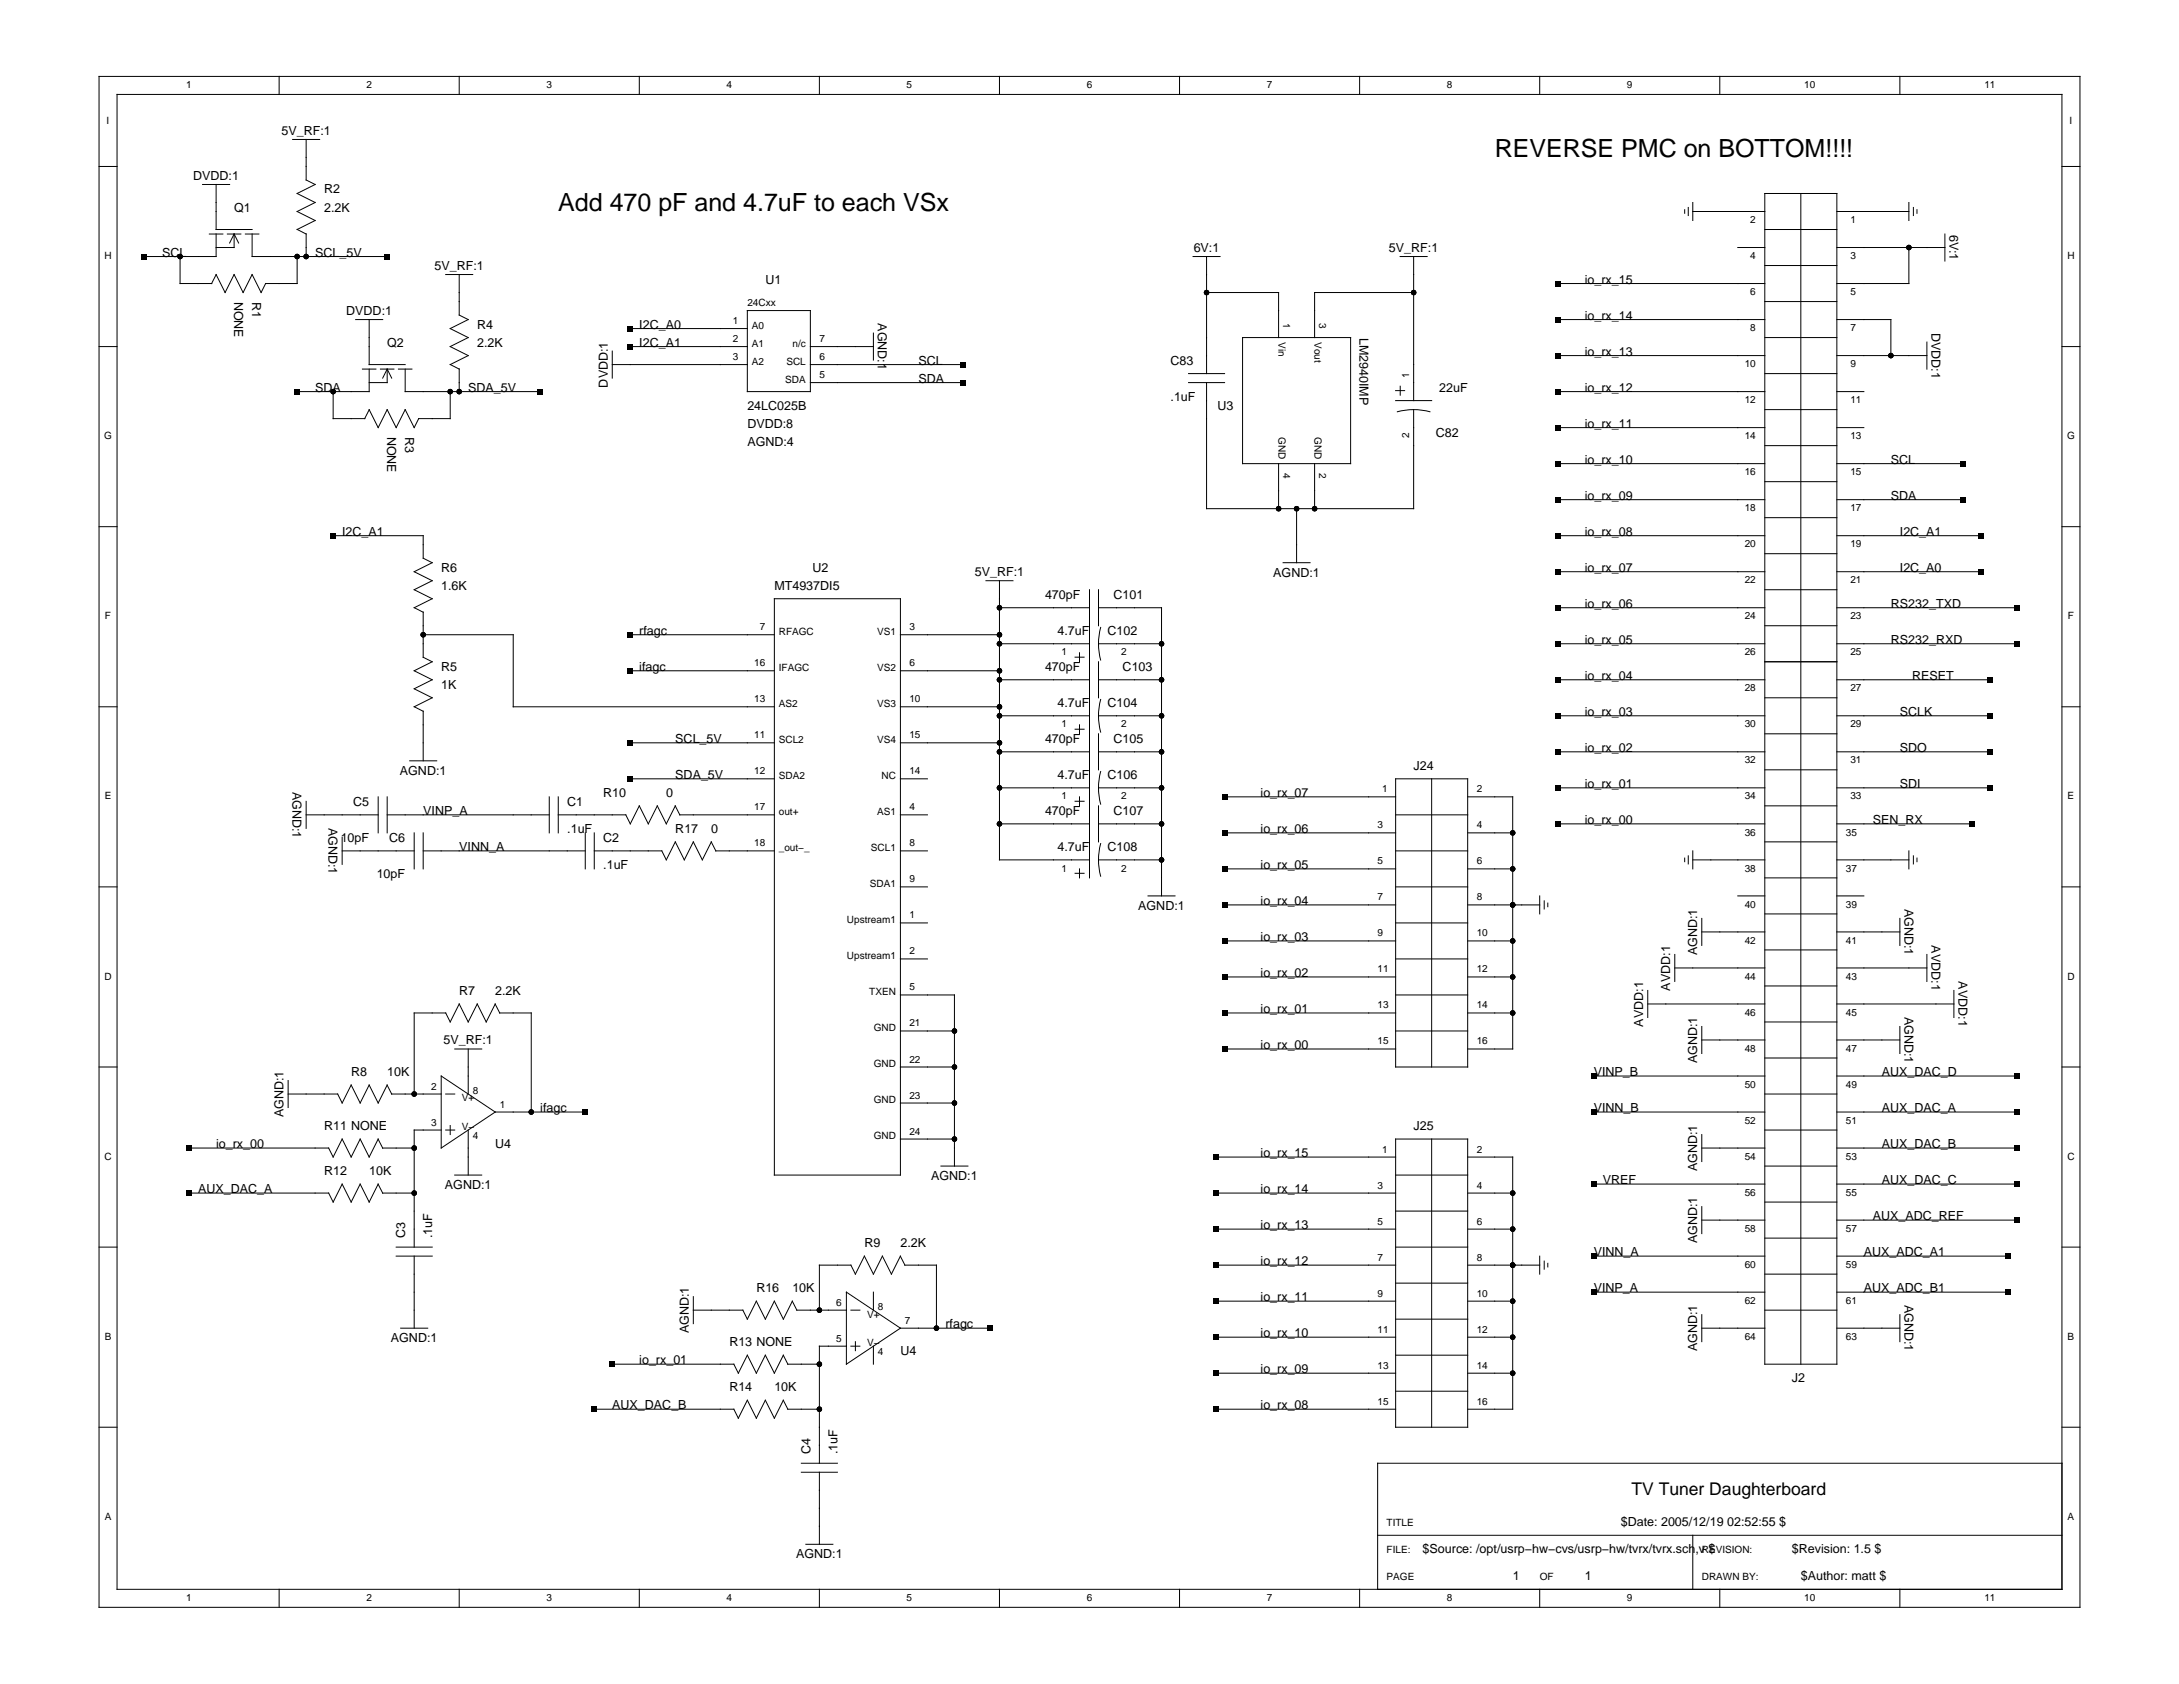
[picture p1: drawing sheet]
<svg xmlns="http://www.w3.org/2000/svg" width="279mm" height="216mm" viewBox="0 0 279 216" stroke-linecap="round" stroke-linejoin="round" font-family="sans-serif">
<g fill="none" stroke="#000" stroke-width=".13">
<path d="M12.7 9.8h254v196.3h-254zM15 12.1h249.4v191.7h-249.4zM35.8 9.8v2.3M37.5 17.9h3.5M39.3 17.9v5.2l1.1 .6-2.3 1.1 2.3 1.2-2.3 1.1 2.3 1.2-2.3 1.1 1.2 .6M58.9 9.8v2.3M82 9.8v2.3M105.1 9.8v2.3M128.2 9.8v2.3M151.2 9.8v2.3M174.3 9.8v2.3M197.4 9.8v2.3"/>
<path d="M220.5 9.8v2.3M243.6 9.8v2.3M12.7 21.3h2.3M23.1 32.9v3.5h4.1M26 23.7h3.4M26.8 30h1.8M27.7 23.7v5.7h4.6M27.7 30v2.9h-9.2M27.7 35.2l-.6 1.2M29.2 30h1.7M30 30v1.7h-2.3M30 30l.6 1.2"/>
<path d="M30 30l-.6 1.2M31.5 30h1.7M32.3 30v2.9h17.3M38.1 32.9v3.5h-4l-.6 1.1-1.2-2.3-1.1 2.3-1.2-2.3-1.1 2.3-1.2-2.3M39.3 30v2.9M57.2 35.2h3.4M58.9 35.2v5.2l1.1 .6-2.3 1.1 2.3 1.2-2.3 1.1 2.3 1.2-2.3 1.1 1.2 .6M95.8 39.8h8.1v10.4h-8.1zM153 32.9h3.4M154.7 37.5h9.2v5.8M154.7 32.9v15M179.5 32.9h3.5"/>
<path d="M181.3 37.5h-12.7v5.8M181.3 32.9v18.5M199.7 36.4h26.6M216 26.9v.4M216.5 26.6v1M217.1 27.1h9.2M217.1 26v2.3M222.8 31.7h3.5M226.3 24.8h9.2v150.1h-9.2zM226.3 29.4h9.2M226.3 38.7h9.2M226.3 34h9.2"/>
<path d="M230.9 24.8v150.1M235.5 27.1h9.3M235.5 31.7h13.9M244.8 31.7v4.7h-9.3M244.8 26v2.3M245.3 26.6v1M245.8 26.9v.4M249.4 30v3.5M264.4 21.3h2.3M12.7 44.4h2.3M42.7 50.2v3.5h4.1l.5-1.2 1.2 2.3 1.1-2.3 1.2 2.3 1.2-2.3 1.1 2.3 .6-1.1h4v-3.5M45.6 41h3.5"/>
<path d="M46.5 47.3h1.7M47.3 47.3v2.9h-9.2M47.3 41v5.7h4.7M48.8 47.3h1.7M49.6 47.3v1.8h-2.3M49.6 47.3l.6 1.2M49.6 47.3l-.5 1.2M51.1 47.3h1.7M52 47.3v2.9h17.3M58.9 47.3v2.9M78.5 46.7h17.3M78.5 45v3.5"/>
<path d="M80.8 44.4h15M80.8 42.1h15M103.9 44.4h8.1M103.9 49.1h19.6M103.9 46.7h19.6M112 42.7v3.5M152.4 47.9h4.6M152.4 49.1h4.6M154.7 49.1v16.1h26.6v-12.7M159.3 43.3h13.9v16.1h-13.9zM163.9 59.4v5.8M168.6 59.4v5.8"/>
<path d="M179 51.4h4.6M179 50.1h1.1M179.2 52.8a8.1 8.1 0 0 1 4.2 0M179.5 49.5v1.2M199.7 41h26.6M199.7 45.6h26.6M199.7 50.2h26.6M199.7 54.8h26.6M199.7 59.4h26.6M226.3 52.5h9.2M226.3 43.3h9.2M226.3 47.9h9.2"/>
<path d="M226.3 57.1h9.2M235.5 41h7v4.6M235.5 45.6h11.6M235.5 50.2h3.5M235.5 54.8h3.5M235.5 59.4h16.2M247.1 43.9v3.4M264.4 44.4h2.3M12.7 67.5h2.3M42.7 68.7h11.6v2.9l1.1 .5-2.3 1.2 2.3 1.2-2.3 1.1 2.3 1.2-2.3 1.1M53.1 77.9l1.2 .6M54.3 78.5v5.8l1.1 .5-2.3 1.2 2.3 1.2-2.3 1.1 2.3 1.2-2.3 1.1"/>
<path d="M99.3 76.8h16.2v73.9h-16.2zM126.4 74.5h3.5M128.2 77.9h11.5M128.2 74.5v35.7h11.5M139.7 75.6v37M140.9 77.9h8v37M140.9 75.6v4.6M164.5 72.1h3.5M166.3 65.2v6.9M199.7 64.1h26.6M199.7 68.7h26.6M199.7 73.3h26.6"/>
<path d="M199.7 77.9h26.6M226.3 66.4h9.2M226.3 61.8h9.2M226.3 71h9.2M226.3 75.6h9.2M235.5 64.1h16.2M235.5 68.7h18.5M235.5 73.3h18.5M235.5 77.9h23.1M264.4 67.5h2.3M12.7 90.6h2.3M52.5 97.5h3.5"/>
<path d="M53.1 90.6l1.2 .6M54.3 81.4h11.5v9.2h33.5M54.3 91.2v6.3M80.8 99.9h18.5M80.8 81.4h18.5M80.8 86h18.5M80.8 95.2h18.5M115.5 90.6h12.7M115.5 99.9h3.4M115.5 81.4h12.7M115.5 86h12.7M115.5 95.2h12.7"/>
<path d="M128.2 82.5h11.5M128.2 87.2h11.5M128.2 91.8h11.5M128.2 96.4h11.5M137.9 84.3h1.1M137.9 93.5h1.1M138.4 83.7v1.1M138.4 92.9v1.2M140.9 82.5h8M140.9 87.2h8M140.9 91.8h8M140.9 96.4h8"/>
<path d="M140.9 84.8v4.7M140.9 94.1v4.6M141.1 80.4a8.1 8.1 0 0 0 0 4.2M141.1 89.7a8.1 8.1 0 0 0 0 4.2M141.1 98.9a8.1 8.1 0 0 0 0 4.2M179 99.9h9.2v36.9h-9.2zM183.6 99.9v36.9M199.7 82.5h26.6M199.7 87.2h26.6M199.7 91.8h26.6M199.7 96.4h26.6M226.3 80.2h9.2"/>
<path d="M226.3 89.5h9.2M226.3 98.7h9.2M226.3 94.1h9.2M226.3 84.8h9.2M235.5 82.5h23.1M235.5 87.2h19.7M235.5 91.8h19.7M235.5 96.4h19.7M264.4 90.6h2.3M12.7 113.7h2.3M39.3 104.5h9.2M39.3 102.7v3.5"/>
<path d="M43.9 109.1h9.2M43.9 107.4v3.4M48.5 102.2v4.6M49.6 104.5h20.8M49.6 102.2v4.6M53.1 106.8v4.6M54.3 109.1h20.7M54.3 106.8v4.6M70.4 102.2v4.6M71.6 104.5h8.6l.6 1.1 1.2-2.3 1.1 2.3 1.2-2.3 1.1 2.3 1.2-2.3 .6 1.2h12.1M71.6 102.2v4.6M75 106.8v4.6"/>
<path d="M76.2 109.1h8.7l.5 1.1 1.2-2.3 1.1 2.3 1.2-2.3 1.2 2.3 1.1-2.3 .6 1.2h7.5M76.2 106.8v4.6M115.5 113.7h3.4M115.5 104.5h3.4M115.5 109.1h3.4M115.5 118.3h3.4M128.2 101h11.5M128.2 105.6h11.5M137.9 102.7h1.1M137.9 112h1.1M138.4 102.2v1.1M138.4 111.4v1.2"/>
<path d="M140.9 101h8M140.9 105.6h8M140.9 110.2h8M140.9 103.3v4.6M141.1 108.2a8.1 8.1 0 0 0 0 4.1M147.2 114.9h3.5M157 102.2h22M157 106.8h22M157 111.4h22M157 116h22M179 113.7h9.2M179 104.5h9.2"/>
<path d="M179 109.1h9.2M179 118.3h9.2M188.2 102.2h5.8v32.3h-5.8M188.2 106.8h5.8M188.2 111.4h5.8M188.2 116h9.2M197.4 114.9v2.3M198 115.5v1M198.5 115.8v.4M199.7 101h26.6M199.7 105.6h26.6M216 110v.5"/>
<path d="M216.5 109.7v1.1M217.1 110.2h9.2M217.1 109.1v2.3M218.2 119.5h8.1M218.2 117.7v3.5M222.8 114.9h3.5M226.3 103.3h9.2M226.3 107.9h9.2M226.3 112.6h9.2M226.3 117.2h9.2M235.5 101h19.7M235.5 105.6h17.3"/>
<path d="M235.5 110.2h9.3M235.5 114.9h3.5M235.5 119.5h8.1M243.6 117.7v3.5M244.8 109.1v2.3M245.3 109.7v1.1M245.8 110v.5M264.4 113.7h2.3M12.7 136.8h2.3M36.9 138.5v3.5M49.6 139.1l.6 1.2M49.6 139.1l-1.1 2.3-1.2-2.3-1.1 2.3-1.2-2.3-1.1 2.3-.6-1.1h-6.4"/>
<path d="M56.6 138l6.9 4.6-6.9 4.6zM58.3 134.5h3.5M60 134.5v5.8M64.1 129.9h4v12.7M64.1 129.9l-.6-1.2-1.2 2.3-1.1-2.3-1.2 2.3-1.1-2.3-1.2 2.3-.5-1.1h-4.1v10.4M115.5 136.8h6.9M115.5 132.2h6.9M115.5 127.6h6.9v21.9M115.5 122.9h3.4M157 120.6h22M157 134.5h22M157 129.9h22"/>
<path d="M157 125.3h22M179 132.2h9.2M179 127.6h9.2M179 122.9h9.2M188.2 120.6h5.8M188.2 129.9h5.8M188.2 125.3h5.8M204.4 138h21.9M211.3 128.7h15M211.3 127v3.4M214.7 124.1h11.6M214.7 122.4v3.4"/>
<path d="M218.2 133.3h8.1M218.2 131.6v3.5M226.3 121.8h9.2M226.3 126.4h9.2M226.3 131h9.2M226.3 135.6h9.2M235.5 124.1h11.6M235.5 128.7h15M235.5 133.3h8.1M235.5 138h23.1M243.6 131.6v3.5M247.1 122.4v3.4"/>
<path d="M250.5 127v3.4M264.4 136.8h2.3M12.7 159.9h2.3M48.5 146l.6 1.2M48.5 151.8l.6 1.2M48.5 146l-1.2 2.3-1.1-2.3-1.2 2.3-1.1-2.3-1.2 2.3-.6-1.1h-17.9M48.5 151.8l-1.2 2.3-1.1-2.3-1.2 2.3-1.1-2.3-1.2 2.3-.6-1.1h-17.9M49 147.2h4.1M49 153h4.1M50.2 140.3h6.4M50.8 159.9h4.6M56.6 144.9h-3.5v15"/>
<path d="M57.2 140.3h1.1M57.2 144.9h1.1M57.7 144.3v1.2M58.3 150.7h3.5M60 144.9v5.8M63.5 142.6h11.5M115.5 146h6.9M115.5 141.4h6.9M120.7 149.5h3.4M155.9 148.3h23.1M155.9 153h23.1M155.9 157.6h23.1"/>
<path d="M179 159.9h9.2M179 146h9.2v37h-9.2zM179 155.3h9.2M179 150.7h9.2M183.6 146v37M188.2 148.3h5.8v32.4h-5.8M188.2 153h5.8M188.2 157.6h5.8M204.4 142.6h21.9M204.4 151.8h21.9M218.2 147.2h8.1M218.2 156.4h8.1"/>
<path d="M218.2 145.5v3.4M218.2 154.7v3.5M226.3 140.3h9.2M226.3 144.9h9.2M226.3 149.5h9.2M226.3 154.1h9.2M226.3 158.7h9.2M235.5 142.6h23.1M235.5 147.2h23.1M235.5 151.8h23.1M235.5 156.4h23.1M264.4 159.9h2.3"/>
<path d="M50.8 161h4.6M51.4 170.3h3.4M53.1 161v9.3M78.5 174.9h15.6l.6 1.2 1.1-2.4 1.2 2.4 1.1-2.4 1.2 2.4 1.1-2.4 .6 1.2h4.1M88.9 168h6.4l.5 1.1 1.2-2.3 1.1 2.3 1.2-2.3 1.1 2.3 1.2-2.3 .6 1.2h6.3M88.9 166.2v3.5M108.5 172.6h-3.4v15M108.5 165.7l7 4.6-7 4.6zM109.1 168h1.2M109.1 172.6h1.2M109.7 172v1.2M112 165.7v2.3"/>
<path d="M112 172.6v2.3M115.4 161l.6 1.2M115.5 170.3h11.5M115.5 161l-1.2 2.4-1.2-2.4-1.1 2.4-1.2-2.4-1.1 2.4-.6-1.2h-4v5.8M116 162.2h4.1v8.1M155.9 166.8h23.1M155.9 162.2h23.1M155.9 176.1h23.1M155.9 171.4h23.1M179 164.5h9.2M179 178.4h9.2M179 173.7h9.2"/>
<path d="M179 169.1h9.2M188.2 166.8h5.8M188.2 162.2h9.2M188.2 176.1h5.8M188.2 171.4h5.8M197.4 161v2.4M198 161.7v1M198.5 162v.4M204.4 161h21.9M204.4 165.7h21.9M218.2 170.3h8.1M218.2 168.5v3.5"/>
<path d="M226.3 168h9.2M226.3 163.4h9.2M235.5 161h22M235.5 165.7h22M235.5 170.3h8.1M243.6 168.5v3.5M12.7 183h2.3M76.2 180.7h17.9l.6 1.1 1.1-2.3 1.2 2.3 1.1-2.3 1.2 2.3 1.1-2.3 .6 1.2h4.1M102.8 187.6h4.6M102.8 188.8h4.6M103.3 198h3.5M105.1 188.8v9.2"/>
<path d="M155.9 180.7h23.1M176.6 196.8h87.8M217.1 196.8v7M264.4 187.6h-87.8v16.2M264.4 183h2.3M35.8 203.8v2.3M58.9 203.8v2.3M82 203.8v2.3M105.1 203.8v2.3M128.2 203.8v2.3M151.2 203.8v2.3M174.3 203.8v2.3"/>
<path d="M197.4 203.8v2.3M220.5 203.8v2.3M243.6 203.8v2.3"/>
</g>
<g fill="#000">
<path d="M18.1 32.5h.7v.7h-.7zM49.3 32.5h.7v.7h-.7zM199.4 36h.7v.7h-.7zM37.8 49.9h.6v.7h-.6zM68.9 49.9h.7v.7h-.7zM80.5 44.1h.7v.7h-.7zM80.5 41.8h.7v.7h-.7zM123.2 46.4h.7v.7h-.7zM123.2 48.7h.7v.7h-.7zM199.4 40.6h.7v.7h-.7zM199.4 54.5h.7v.7h-.7zM199.4 45.2h.7v.7h-.7z"/>
<path d="M199.4 49.9h.7v.7h-.7zM199.4 59.1h.7v.7h-.7zM251.3 59.1h.7v.7h-.7zM42.4 68.3h.7v.7h-.7zM199.4 68.3h.7v.7h-.7zM199.4 63.7h.7v.7h-.7zM199.4 73h.7v.6h-.7zM199.4 77.6h.7v.7h-.7zM251.3 63.7h.7v.7h-.7zM253.7 68.3h.6v.7h-.6zM253.7 73h.6v.6h-.6zM258.3 77.6h.7v.7h-.7z"/>
<path d="M80.5 81h.7v.7h-.7zM80.5 85.7h.7v.6h-.7zM80.5 94.9h.7v.7h-.7zM80.5 99.5h.7v.7h-.7zM199.4 82.2h.7v.7h-.7zM199.4 96h.7v.7h-.7zM199.4 86.8h.7v.7h-.7zM199.4 91.4h.7v.7h-.7zM254.8 91.4h.7v.7h-.7zM254.8 96h.7v.7h-.7zM254.8 86.8h.7v.7h-.7zM258.3 82.2h.7v.7h-.7z"/>
<path d="M156.7 111.1h.7v.6h-.7zM156.7 101.8h.7v.7h-.7zM156.7 106.4h.7v.7h-.7zM156.7 115.7h.7v.7h-.7zM199.4 105.3h.7v.7h-.7zM199.4 100.7h.7v.7h-.7zM252.5 105.3h.7v.7h-.7zM254.8 100.7h.7v.7h-.7zM156.7 120.3h.7v.7h-.7zM156.7 129.5h.7v.7h-.7zM156.7 124.9h.7v.7h-.7zM156.7 134.1h.7v.7h-.7z"/>
<path d="M204 137.6h.7v.7h-.7zM258.3 137.6h.7v.7h-.7zM23.9 152.6h.7v.7h-.7zM23.9 146.8h.7v.7h-.7zM74.7 142.2h.7v.7h-.7zM155.5 148h.7v.7h-.7zM155.5 157.2h.7v.7h-.7zM155.5 152.6h.7v.7h-.7zM204 142.2h.7v.7h-.7zM204 151.5h.7v.7h-.7zM258.3 142.2h.7v.7h-.7zM258.3 146.8h.7v.7h-.7z"/>
<path d="M258.3 151.5h.7v.7h-.7zM258.3 156.1h.7v.7h-.7zM78.2 174.6h.7v.6h-.7zM126.7 169.9h.6v.7h-.6zM155.5 166.5h.7v.7h-.7zM155.5 175.7h.7v.7h-.7zM155.5 161.9h.7v.6h-.7zM155.5 171.1h.7v.7h-.7zM204 165.3h.7v.7h-.7zM204 160.7h.7v.7h-.7zM257.1 160.7h.7v.7h-.7zM257.1 165.3h.7v.7h-.7z"/>
<path d="M75.9 180.3h.6v.7h-.6zM155.5 180.3h.7v.7h-.7z"/>
<circle cx="23.1" cy="32.9" r=".35"/>
<circle cx="38.1" cy="32.9" r=".35"/>
<circle cx="39.3" cy="32.9" r=".35"/>
<circle cx="154.7" cy="37.5" r=".35"/>
<circle cx="181.3" cy="37.5" r=".35"/>
<circle cx="244.8" cy="31.7" r=".35"/>
<circle cx="42.7" cy="50.2" r=".35"/>
<circle cx="57.7" cy="50.2" r=".35"/>
<circle cx="58.9" cy="50.2" r=".35"/>
<circle cx="242.5" cy="45.6" r=".35"/>
<circle cx="128.2" cy="77.9" r=".35"/>
<circle cx="163.9" cy="65.2" r=".35"/>
<circle cx="166.3" cy="65.2" r=".35"/>
<circle cx="168.6" cy="65.2" r=".35"/>
<circle cx="54.3" cy="81.4" r=".35"/>
<circle cx="128.2" cy="96.4" r=".35"/>
<circle cx="128.2" cy="86" r=".35"/>
<circle cx="128.2" cy="81.4" r=".35"/>
<circle cx="128.2" cy="95.2" r=".35"/>
<circle cx="128.2" cy="82.5" r=".35"/>
<circle cx="128.2" cy="87.2" r=".35"/>
<circle cx="128.2" cy="90.6" r=".35"/>
<circle cx="128.2" cy="91.8" r=".35"/>
<circle cx="148.9" cy="96.4" r=".35"/>
<circle cx="148.9" cy="87.2" r=".35"/>
<circle cx="148.9" cy="82.5" r=".35"/>
<circle cx="148.9" cy="91.8" r=".35"/>
<circle cx="128.2" cy="101" r=".35"/>
<circle cx="128.2" cy="105.6" r=".35"/>
<circle cx="148.9" cy="110.2" r=".35"/>
<circle cx="148.9" cy="101" r=".35"/>
<circle cx="148.9" cy="105.6" r=".35"/>
<circle cx="194" cy="111.4" r=".35"/>
<circle cx="194" cy="106.8" r=".35"/>
<circle cx="194" cy="116" r=".35"/>
<circle cx="122.4" cy="132.2" r=".35"/>
<circle cx="122.4" cy="136.8" r=".35"/>
<circle cx="194" cy="129.9" r=".35"/>
<circle cx="194" cy="125.3" r=".35"/>
<circle cx="194" cy="120.6" r=".35"/>
<circle cx="53.1" cy="153" r=".35"/>
<circle cx="53.1" cy="140.3" r=".35"/>
<circle cx="53.1" cy="147.2" r=".35"/>
<circle cx="68.1" cy="142.6" r=".35"/>
<circle cx="122.4" cy="141.4" r=".35"/>
<circle cx="122.4" cy="146" r=".35"/>
<circle cx="194" cy="153" r=".35"/>
<circle cx="194" cy="157.6" r=".35"/>
<circle cx="105.1" cy="168" r=".35"/>
<circle cx="105.1" cy="174.9" r=".35"/>
<circle cx="120.1" cy="170.3" r=".35"/>
<circle cx="194" cy="176.1" r=".35"/>
<circle cx="194" cy="162.2" r=".35"/>
<circle cx="194" cy="166.8" r=".35"/>
<circle cx="194" cy="171.4" r=".35"/>
<circle cx="105.1" cy="180.7" r=".35"/>
</g>
<g font-size="3.2">
<text x="191.7" y="20.2">REVERSE PMC on BOTTOM!!!!</text>
<text x="71.6" y="27.1">Add 470 pF and 4.7uF to each VSx</text>
</g>
<text font-size="2.2" x="209.2" y="191.6">TV Tuner Daughterboard</text>
<g font-size="1.6">
<text x="36.1" y="17.3">5V_RF:1</text>
<text x="24.8" y="23.1">DVDD:1</text>
<text x="30" y="27.1">Q1</text>
<text x="41.6" y="27.1">2.2K</text>
<text x="41.6" y="24.8">R2</text>
<text x="20.8" y="32.9">SCL</text>
<text x="40.4" y="32.9">SCL_5V</text>
<text x="55.7" y="34.6">5V_RF:1</text>
<text x="153.1" y="32.3">6V:1</text>
<text x="178.1" y="32.3">5V_RF:1</text>
<text x="250" y="30.1" transform="rotate(90 250 30.1)">6V:1</text>
<text x="30" y="38.7" transform="rotate(90 30 38.7)">NONE</text>
<text x="32.3" y="38.7" transform="rotate(90 32.3 38.7)">R1</text>
<text x="44.4" y="40.4">DVDD:1</text>
<text x="98.1" y="36.4">U1</text>
<text x="112.6" y="41.4" transform="rotate(90 112.6 41.4)">AGND:1</text>
<text x="203.2" y="36.4">io_rx_15</text>
<text x="203.2" y="41">io_rx_14</text>
<text x="49.6" y="44.4">Q2</text>
<text x="61.2" y="44.4">2.2K</text>
<text x="61.2" y="42.1">R4</text>
<text x="82" y="44.4">I2C_A1</text>
<text x="82" y="42.1">I2C_A0</text>
<text x="117.8" y="46.7">SCL</text>
<text x="150.1" y="46.7">C83</text>
<text x="174.3" y="43.3" transform="rotate(90 174.3 43.3)">LM2940IMP</text>
<text x="203.2" y="45.6">io_rx_13</text>
<text x="247.6" y="42.6" transform="rotate(90 247.6 42.6)">DVDD:1</text>
<text x="40.4" y="50.2">SDA</text>
<text x="60" y="50.2">SDA_5V</text>
<text x="77.9" y="49.7" transform="rotate(-90 77.9 49.7)">DVDD:1</text>
<text x="95.8" y="52.5">24LC025B</text>
<text x="117.8" y="49.1">SDA</text>
<text x="150.1" y="51.4">.1uF</text>
<text x="156.1" y="52.5">U3</text>
<text x="184.5" y="50.2">22uF</text>
<text x="203.2" y="50.2">io_rx_12</text>
<text x="49.6" y="56" transform="rotate(90 49.6 56)">NONE</text>
<text x="52" y="56" transform="rotate(90 52 56)">R3</text>
<text x="95.8" y="57.1">AGND:4</text>
<text x="95.8" y="54.8">DVDD:8</text>
<text x="184.1" y="56">C82</text>
<text x="203.2" y="54.8">io_rx_11</text>
<text x="203.2" y="59.4">io_rx_10</text>
<text x="242.5" y="59.4">SCL</text>
<text x="203.2" y="64.1">io_rx_09</text>
<text x="242.5" y="64.1">SDA</text>
<text x="43.9" y="68.7">I2C_A1</text>
<text x="203.2" y="68.7">io_rx_08</text>
<text x="243.6" y="68.7">I2C_A1</text>
<text x="56.6" y="75.6">1.6K</text>
<text x="56.6" y="73.3">R6</text>
<text x="99.3" y="75.6">MT4937DI5</text>
<text x="104.2" y="73.3">U2</text>
<text x="125" y="73.9">5V_RF:1</text>
<text x="134" y="76.8">470pF</text>
<text x="142.8" y="76.8">C101</text>
<text x="163.3" y="73.9">AGND:1</text>
<text x="203.2" y="73.3">io_rx_07</text>
<text x="203.2" y="77.9">io_rx_06</text>
<text x="242.5" y="77.9">RS232_TXD</text>
<text x="243.6" y="73.3">I2C_A0</text>
<text x="82" y="81.4">rfagc</text>
<text x="135.6" y="81.4">4.7uF</text>
<text x="142" y="81.4">C102</text>
<text x="203.2" y="82.5">io_rx_05</text>
<text x="242.5" y="82.5">RS232_RXD</text>
<text x="56.6" y="88.3">1K</text>
<text x="56.6" y="86">R5</text>
<text x="82" y="86">ifagc</text>
<text x="134" y="86">470pF</text>
<text x="143.9" y="86">C103</text>
<text x="203.2" y="87.2">io_rx_04</text>
<text x="245.2" y="87.2">RESET</text>
<text x="86.6" y="95.2">SCL_5V</text>
<text x="134" y="95.2">470pF</text>
<text x="135.6" y="90.6">4.7uF</text>
<text x="142" y="90.6">C104</text>
<text x="142.8" y="95.2">C105</text>
<text x="203.2" y="91.8">io_rx_03</text>
<text x="243.6" y="91.8">SCLK</text>
<text x="37.5" y="101.5" transform="rotate(90 37.5 101.5)">AGND:1</text>
<text x="51.3" y="99.3">AGND:1</text>
<text x="86.6" y="99.9">SDA_5V</text>
<text x="135.6" y="99.9">4.7uF</text>
<text x="142" y="99.9">C106</text>
<text x="181.3" y="98.7">J24</text>
<text x="203.2" y="96.4">io_rx_02</text>
<text x="203.2" y="101">io_rx_01</text>
<text x="243.6" y="96.4">SDO</text>
<text x="243.6" y="101">SDI</text>
<text x="42.1" y="106.1" transform="rotate(90 42.1 106.1)">AGND:1</text>
<text x="43.7" y="107.9">10pF</text>
<text x="45.3" y="103.3">C5</text>
<text x="49.9" y="107.9">C6</text>
<text x="54.3" y="104.5">VINP_A</text>
<text x="72.7" y="103.3">C1</text>
<text x="72.7" y="106.8">.1uF</text>
<text x="77.4" y="102.2">R10</text>
<text x="77.4" y="107.9">C2</text>
<text x="85.4" y="102.1">0</text>
<text x="86.6" y="106.8">R17</text>
<text x="91.2" y="106.8">0</text>
<text x="134" y="104.5">470pF</text>
<text x="142.8" y="104.5">C107</text>
<text x="161.6" y="102.2">io_rx_07</text>
<text x="161.6" y="106.8">io_rx_06</text>
<text x="203.2" y="105.6">io_rx_00</text>
<text x="240.1" y="105.6">SEN_RX</text>
<text x="48.3" y="112.6">10pF</text>
<text x="58.9" y="109.1">VINN_A</text>
<text x="77.4" y="111.4">.1uF</text>
<text x="135.6" y="109.1">4.7uF</text>
<text x="142" y="109.1">C108</text>
<text x="161.6" y="111.4">io_rx_05</text>
<text x="146" y="116.6">AGND:1</text>
<text x="161.6" y="116">io_rx_04</text>
<text x="244.2" y="116.5" transform="rotate(90 244.2 116.5)">AGND:1</text>
<text x="161.6" y="120.6">io_rx_03</text>
<text x="161.6" y="125.3">io_rx_02</text>
<text x="217.6" y="122.5" transform="rotate(-90 217.6 122.5)">AGND:1</text>
<text x="247.6" y="121.2" transform="rotate(90 247.6 121.2)">AVDD:1</text>
<text x="251.1" y="125.8" transform="rotate(90 251.1 125.8)">AVDD:1</text>
<text x="58.9" y="127.6">R7</text>
<text x="63.5" y="127.6">2.2K</text>
<text x="161.6" y="129.9">io_rx_01</text>
<text x="210.7" y="131.6" transform="rotate(-90 210.7 131.6)">AVDD:1</text>
<text x="214.2" y="127" transform="rotate(-90 214.2 127)">AVDD:1</text>
<text x="244.2" y="130.3" transform="rotate(90 244.2 130.3)">AGND:1</text>
<text x="45" y="138">R8</text>
<text x="49.6" y="138">10K</text>
<text x="56.9" y="133.9">5V_RF:1</text>
<text x="161.6" y="134.5">io_rx_00</text>
<text x="204.4" y="138">VINP_B</text>
<text x="217.6" y="136.3" transform="rotate(-90 217.6 136.3)">AGND:1</text>
<text x="241.3" y="138">AUX_DAC_D</text>
<text x="36.4" y="143.2" transform="rotate(-90 36.4 143.2)">AGND:1</text>
<text x="69.3" y="142.6">ifagc</text>
<text x="204.4" y="142.6">VINN_B</text>
<text x="241.3" y="142.6">AUX_DAC_A</text>
<text x="27.7" y="147.2">io_rx_00</text>
<text x="41.6" y="144.9">R11 NONE</text>
<text x="63.5" y="147.2">U4</text>
<text x="161.6" y="148.3">io_rx_15</text>
<text x="181.3" y="144.9">J25</text>
<text x="241.3" y="147.2">AUX_DAC_B</text>
<text x="25.4" y="153">AUX_DAC_A</text>
<text x="41.6" y="150.7">R12</text>
<text x="47.3" y="150.7">10K</text>
<text x="57.1" y="152.4">AGND:1</text>
<text x="119.4" y="151.3">AGND:1</text>
<text x="161.6" y="153">io_rx_14</text>
<text x="205.5" y="151.8">VREF</text>
<text x="217.6" y="150.2" transform="rotate(-90 217.6 150.2)">AGND:1</text>
<text x="241.3" y="151.8">AUX_DAC_C</text>
<text x="52" y="158.7" transform="rotate(-90 52 158.7)">C3</text>
<text x="55.4" y="158.7" transform="rotate(-90 55.4 158.7)">.1uF</text>
<text x="110.8" y="159.9">R9</text>
<text x="115.5" y="159.9">2.2K</text>
<text x="161.6" y="157.6">io_rx_13</text>
<text x="204.4" y="161">VINN_A</text>
<text x="217.6" y="159.4" transform="rotate(-90 217.6 159.4)">AGND:1</text>
<text x="239" y="161">AUX_ADC_A1</text>
<text x="240.1" y="156.4">AUX_ADC_REF</text>
<text x="97" y="165.7">R16</text>
<text x="101.6" y="165.7">10K</text>
<text x="161.6" y="166.8">io_rx_11</text>
<text x="161.6" y="162.2">io_rx_12</text>
<text x="204.4" y="165.7">VINP_A</text>
<text x="239" y="165.7">AUX_ADC_B1</text>
<text x="244.2" y="167.3" transform="rotate(90 244.2 167.3)">AGND:1</text>
<text x="50.1" y="172.1">AGND:1</text>
<text x="88.3" y="171" transform="rotate(-90 88.3 171)">AGND:1</text>
<text x="93.5" y="172.6">R13 NONE</text>
<text x="115.5" y="173.7">U4</text>
<text x="121.2" y="170.3">rfagc</text>
<text x="161.6" y="171.4">io_rx_10</text>
<text x="217.6" y="173.3" transform="rotate(-90 217.6 173.3)">AGND:1</text>
<text x="82" y="174.9">io_rx_01</text>
<text x="93.5" y="178.4">R14</text>
<text x="99.3" y="178.4">10K</text>
<text x="161.6" y="176.1">io_rx_09</text>
<text x="229.8" y="177.2">J2</text>
<text x="78.5" y="180.7">AUX_DAC_B</text>
<text x="161.6" y="180.7">io_rx_08</text>
<text x="103.9" y="186.4" transform="rotate(-90 103.9 186.4)">C4</text>
<text x="107.4" y="186.4" transform="rotate(-90 107.4 186.4)">.1uF</text>
<text x="207.8" y="195.7">$Date: 2005/12/19 02:52:55 $</text>
<text x="102.1" y="199.7">AGND:1</text>
<text x="182.4" y="199.1">$Source: /opt/usrp−hw−cvs/usrp−hw/tvrx/tvrx.sch,v $</text>
<text x="194" y="202.6">1</text>
<text x="203.2" y="202.6">1</text>
<text x="229.8" y="199.1">$Revision: 1.5 $</text>
<text x="230.9" y="202.6">$Author: matt $</text>
</g>
<g font-size="1.3">
<text x="23.9" y="11.3">1</text>
<text x="47" y="11.3">2</text>
<text x="70.1" y="11.3">3</text>
<text x="93.2" y="11.3">4</text>
<text x="116.3" y="11.3">5</text>
<text x="139.3" y="11.3">6</text>
<text x="162.4" y="11.3">7</text>
<text x="185.5" y="11.3">8</text>
<text x="208.6" y="11.3">9</text>
<text x="231.4" y="11.3">10</text>
<text x="254.4" y="11.3">11</text>
<text x="13.7" y="15.9">I</text>
<text x="265.4" y="15.9">I</text>
<text x="224.4" y="28.6">2</text>
<text x="237.3" y="28.6">1</text>
<text x="13.4" y="33.2">H</text>
<text x="224.4" y="33.2">4</text>
<text x="237.3" y="33.2">3</text>
<text x="265.1" y="33.2">H</text>
<text x="94" y="41.5">1</text>
<text x="95.8" y="39.2">24Cxx</text>
<text x="164.5" y="41.4" transform="rotate(90 164.5 41.4)">1</text>
<text x="169.1" y="41.4" transform="rotate(90 169.1 41.4)">3</text>
<text x="224.4" y="37.8">6</text>
<text x="237.3" y="37.8">5</text>
<text x="94" y="46.2">3</text>
<text x="94" y="43.9">2</text>
<text x="96.4" y="42.1">A0</text>
<text x="96.4" y="46.7">A2</text>
<text x="96.4" y="44.4">A1</text>
<text x="100.8" y="46.7">SCL</text>
<text x="101.6" y="44.4">n/c</text>
<text x="105.1" y="46.2">6</text>
<text x="105.1" y="43.9">7</text>
<text x="163.9" y="43.9" transform="rotate(90 163.9 43.9)">Vin</text>
<text x="168.6" y="43.9" transform="rotate(90 168.6 43.9)">Vout</text>
<text x="223.7" y="47.1">10</text>
<text x="224.4" y="42.4">8</text>
<text x="237.3" y="42.4">7</text>
<text x="237.3" y="47.1">9</text>
<text x="100.7" y="49.1">SDA</text>
<text x="105.1" y="48.5">5</text>
<text x="180.7" y="48.5" transform="rotate(-90 180.7 48.5)">1</text>
<text x="223.7" y="51.7">12</text>
<text x="237.3" y="51.7">11</text>
<text x="13.4" y="56.3">G</text>
<text x="163.9" y="56" transform="rotate(90 163.9 56)">GND</text>
<text x="168.6" y="56" transform="rotate(90 168.6 56)">GND</text>
<text x="180.7" y="56.1" transform="rotate(-90 180.7 56.1)">2</text>
<text x="223.7" y="56.3">14</text>
<text x="237.3" y="56.3">13</text>
<text x="265" y="56.3">G</text>
<text x="164.5" y="60.6" transform="rotate(90 164.5 60.6)">4</text>
<text x="169.1" y="60.6" transform="rotate(90 169.1 60.6)">2</text>
<text x="223.7" y="60.9">16</text>
<text x="223.7" y="65.6">18</text>
<text x="237.3" y="60.9">15</text>
<text x="237.3" y="65.6">17</text>
<text x="223.7" y="70.2">20</text>
<text x="237.3" y="70.2">19</text>
<text x="223.7" y="74.8">22</text>
<text x="237.3" y="74.8">21</text>
<text x="13.5" y="79.4">F</text>
<text x="97.4" y="80.8">7</text>
<text x="99.9" y="81.4">RFAGC</text>
<text x="112.5" y="81.4">VS1</text>
<text x="116.6" y="80.8">3</text>
<text x="223.7" y="79.4">24</text>
<text x="237.3" y="79.4">23</text>
<text x="265.2" y="79.4">F</text>
<text x="96.7" y="85.4">16</text>
<text x="99.9" y="86">IFAGC</text>
<text x="112.5" y="86">VS2</text>
<text x="116.6" y="85.4">6</text>
<text x="136.1" y="84">1</text>
<text x="143.7" y="84">2</text>
<text x="223.7" y="84">26</text>
<text x="223.7" y="88.6">28</text>
<text x="237.3" y="84">25</text>
<text x="237.3" y="88.6">27</text>
<text x="96.7" y="90">13</text>
<text x="96.7" y="94.7">11</text>
<text x="99.9" y="90.6">AS2</text>
<text x="99.9" y="95.2">SCL2</text>
<text x="112.5" y="90.6">VS3</text>
<text x="112.5" y="95.2">VS4</text>
<text x="116.6" y="90">10</text>
<text x="116.6" y="94.7">15</text>
<text x="136.1" y="93.2">1</text>
<text x="143.7" y="93.2">2</text>
<text x="223.7" y="93.2">30</text>
<text x="237.3" y="93.2">29</text>
<text x="96.7" y="99.3">12</text>
<text x="99.9" y="99.9">SDA2</text>
<text x="113" y="99.9">NC</text>
<text x="116.6" y="99.3">14</text>
<text x="177.2" y="101.6">1</text>
<text x="189.3" y="101.6">2</text>
<text x="223.7" y="97.9">32</text>
<text x="237.3" y="97.9">31</text>
<text x="13.4" y="102.5">E</text>
<text x="96.7" y="103.9">17</text>
<text x="99.9" y="104.5">out+</text>
<text x="112.5" y="104.5">AS1</text>
<text x="116.6" y="103.9">4</text>
<text x="136.1" y="102.5">1</text>
<text x="143.7" y="102.5">2</text>
<text x="176.6" y="106.2">3</text>
<text x="189.3" y="106.2">4</text>
<text x="223.7" y="102.5">34</text>
<text x="223.7" y="107.1">36</text>
<text x="236.7" y="107.1">35</text>
<text x="237.3" y="102.5">33</text>
<text x="265.1" y="102.5">E</text>
<text x="96.7" y="108.5">18</text>
<text x="99.9" y="109.1">_out−_</text>
<text x="111.5" y="113.7">SDA1</text>
<text x="111.7" y="109.1">SCL1</text>
<text x="116.6" y="108.5">8</text>
<text x="116.6" y="113.1">9</text>
<text x="136.1" y="111.7">1</text>
<text x="143.7" y="111.7">2</text>
<text x="176.6" y="110.8">5</text>
<text x="189.3" y="110.8">6</text>
<text x="223.7" y="111.7">38</text>
<text x="236.7" y="111.7">37</text>
<text x="108.6" y="118.3">Upstream1</text>
<text x="116.6" y="117.7">1</text>
<text x="176.6" y="115.4">7</text>
<text x="189.3" y="115.4">8</text>
<text x="223.7" y="116.4">40</text>
<text x="236.7" y="116.4">39</text>
<text x="13.4" y="125.6">D</text>
<text x="108.6" y="122.9">Upstream1</text>
<text x="116.6" y="122.4">2</text>
<text x="176.6" y="120.1">9</text>
<text x="176.6" y="124.7">11</text>
<text x="189.3" y="120.1">10</text>
<text x="189.3" y="124.7">12</text>
<text x="223.7" y="121">42</text>
<text x="223.7" y="125.6">44</text>
<text x="236.7" y="121">41</text>
<text x="236.7" y="125.6">43</text>
<text x="265.1" y="125.6">D</text>
<text x="111.5" y="127.6">TXEN</text>
<text x="116.6" y="127">5</text>
<text x="116.6" y="131.6">21</text>
<text x="176.6" y="129.3">13</text>
<text x="189.3" y="129.3">14</text>
<text x="223.7" y="130.2">46</text>
<text x="236.7" y="130.2">45</text>
<text x="112" y="132.2">GND</text>
<text x="112" y="136.8">GND</text>
<text x="116.6" y="136.2">22</text>
<text x="176.6" y="133.9">15</text>
<text x="189.3" y="133.9">16</text>
<text x="223.7" y="134.8">48</text>
<text x="236.7" y="134.8">47</text>
<text x="55.3" y="139.7">2</text>
<text x="59.2" y="141.2">V+</text>
<text x="60.6" y="140.3">8</text>
<text x="64.1" y="142">1</text>
<text x="112" y="141.4">GND</text>
<text x="116.6" y="140.8">23</text>
<text x="223.7" y="139.4">50</text>
<text x="236.7" y="139.4">49</text>
<text x="13.4" y="148.7">C</text>
<text x="55.3" y="144.3">3</text>
<text x="59.2" y="144.9">V−</text>
<text x="60.6" y="146">4</text>
<text x="112" y="146">GND</text>
<text x="116.6" y="145.5">24</text>
<text x="177.2" y="147.8">1</text>
<text x="189.3" y="147.8">2</text>
<text x="223.7" y="144">52</text>
<text x="223.7" y="148.7">54</text>
<text x="236.7" y="144">51</text>
<text x="236.7" y="148.7">53</text>
<text x="265.1" y="148.7">C</text>
<text x="176.6" y="152.4">3</text>
<text x="189.3" y="152.4">4</text>
<text x="223.7" y="153.3">56</text>
<text x="236.7" y="153.3">55</text>
<text x="176.6" y="157">5</text>
<text x="176.6" y="161.6">7</text>
<text x="189.3" y="161.6">8</text>
<text x="189.3" y="157">6</text>
<text x="223.7" y="157.9">58</text>
<text x="236.7" y="157.9">57</text>
<text x="107.2" y="167.4">6</text>
<text x="112.6" y="168">8</text>
<text x="176.6" y="166.2">9</text>
<text x="189.3" y="166.2">10</text>
<text x="223.7" y="162.5">60</text>
<text x="223.7" y="167.2">62</text>
<text x="236.7" y="162.5">59</text>
<text x="236.7" y="167.2">61</text>
<text x="13.4" y="171.8">B</text>
<text x="107.2" y="172">5</text>
<text x="111.2" y="168.9">V+</text>
<text x="111.2" y="172.6">V−</text>
<text x="112.6" y="173.7">4</text>
<text x="116" y="169.7">7</text>
<text x="176.6" y="170.9">11</text>
<text x="189.3" y="170.9">12</text>
<text x="223.7" y="171.8">64</text>
<text x="236.7" y="171.8">63</text>
<text x="265.1" y="171.8">B</text>
<text x="176.6" y="175.5">13</text>
<text x="189.3" y="175.5">14</text>
<text x="176.6" y="180.1">15</text>
<text x="189.3" y="180.1">16</text>
<text x="13.4" y="194.9">A</text>
<text x="177.8" y="195.7">TITLE</text>
<text x="265.1" y="194.9">A</text>
<text x="177.8" y="199.1">FILE:</text>
<text x="177.8" y="202.6">PAGE</text>
<text x="197.4" y="202.6">OF</text>
<text x="218.2" y="199.1">REVISION:</text>
<text x="218.2" y="202.6">DRAWN BY:</text>
<text x="23.9" y="205.2">1</text>
<text x="47" y="205.2">2</text>
<text x="70.1" y="205.2">3</text>
<text x="93.2" y="205.2">4</text>
<text x="116.3" y="205.2">5</text>
<text x="139.3" y="205.2">6</text>
<text x="162.4" y="205.2">7</text>
<text x="185.5" y="205.2">8</text>
<text x="208.6" y="205.2">9</text>
<text x="231.4" y="205.2">10</text>
<text x="254.4" y="205.2">11</text>
</g>
</svg>
